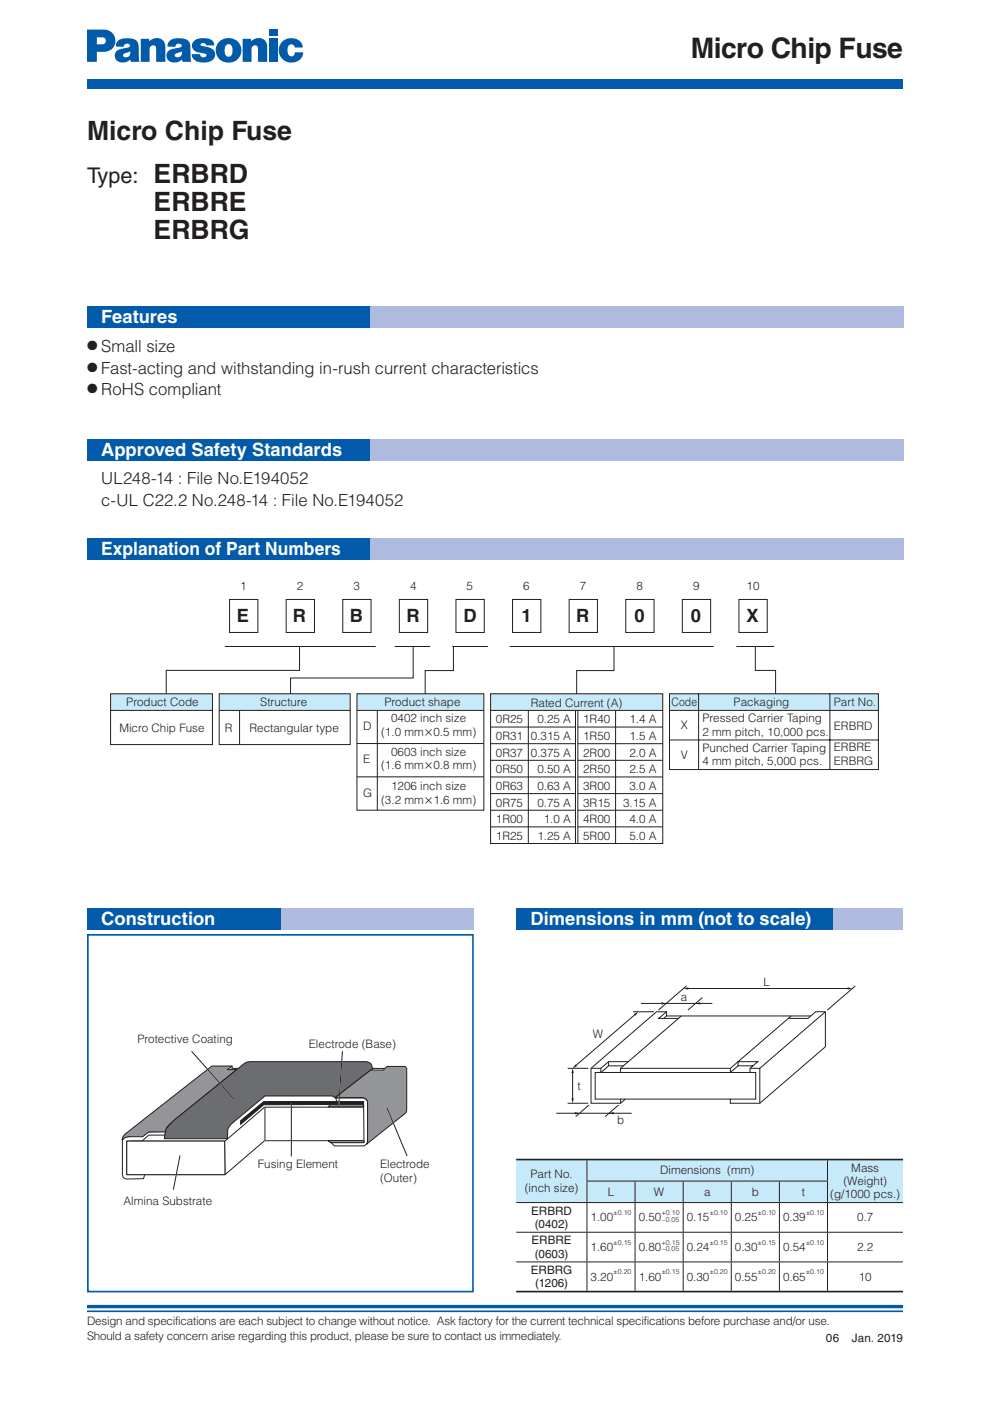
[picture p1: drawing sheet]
<svg xmlns="http://www.w3.org/2000/svg" width="210mm" height="297mm" viewBox="0 0 210 297" stroke-linecap="round" stroke-linejoin="round" font-family="sans-serif">
<path d="M18.5 277h173" fill="none" stroke="#015aaa" stroke-width=".71" stroke-linecap="butt"/>
<path d="M18.5 278h173" fill="none" stroke="#015aaa" stroke-width=".35"/>
<g fill="#015aaa">
<path d="M18.5 16.8h173v2h-173z"/>
<path d="M24.9 8.7a3.6 3.6 0 0 1 4.2 .1 11.7 11.7 0 0 1 .4 3.9l.1 .4h-1.8l-.3-1.3 .1-.9-.4 .2a.93 .93 0 0 0-1.1 .8 .85 .85 0 0 0 1.4-.1l.1 .8a1.89 1.89 0 0 1-3.3-.7 1.91 1.91 0 0 1 2.2-1.7h.2a.52 .52 0 0 0 .7-.2 .52 .52 0 0 0 0-.6 .71 .71 0 0 0-.8-.1 .71 .71 0 0 0-.4 .6h-1.6v-.6z"/>
<path d="M35.9 8.7a3.6 3.6 0 0 1 4.1 .1 11.8 11.8 0 0 1 .4 3.9l.2 .4h-1.8l-.4-1.3 .2-.9-.5 .2a.93 .93 0 0 0-1 .8 .85 .85 0 0 0 1.3-.1l.2 .8a1.89 1.89 0 0 1-3.3-.7 1.91 1.91 0 0 1 2.2-1.7h.2a.52 .52 0 0 0 .6-.2 .52 .52 0 0 0 0-.6 .71 .71 0 0 0-.7-.1 .71 .71 0 0 0-.4 .6h-1.6v-.6z"/>
<path d="M46.5 8.8a2.69 2.69 0 0 1 3.9 0 2.69 2.69 0 0 1-.2 3.9l-1.1-1.1a1.63 1.63 0 0 0-.5-2.2 1.33 1.33 0 0 0-.9 1.9 .77 .77 0 0 0 .6 .7 .77 .77 0 0 0 .8-.4l1.1 1.1a2.69 2.69 0 0 1-3.7-.2 2.69 2.69 0 0 1 0-3.7z"/>
<path d="M18.5 6.3h3.3a2.38 2.38 0 0 1 2.7 2.4 2.38 2.38 0 0 1-2.7 2.3h-1.3v-1.6h.8a.78 .78 0 0 0 1.1-.5 .78 .78 0 0 0-.7-1h-1.2v5.2h-2z"/>
<path d="M41 8.8a3.3 3.3 0 0 1 4.2 .1l.2 .7h-1.7a.6 .6 0 0 0-.6-.5 .6 .6 0 0 0-.6 .5l1.4 .4a1.63 1.63 0 0 1 1.7 1.6 1.63 1.63 0 0 1-1.7 1.6 2.77 2.77 0 0 1-3.2-1.2l-.1-.5h1.8a.68 .68 0 0 0 .6 .7 .68 .68 0 0 0 .8-.6l-.3-.2-.9-.2a1.69 1.69 0 0 1-1.9-1.8z"/>
<path d="M29.8 8.2h1.8v.5a1.91 1.91 0 0 1 2.2-.6 1.91 1.91 0 0 1 1.3 1.9v3.1h-2v-2.8a.7 .7 0 0 0-.7-.7 .7 .7 0 0 0-.7 .8v2.7h-1.9z"/>
<path d="M51.4 8.2h1.8v.5a1.91 1.91 0 0 1 2.2-.6 1.91 1.91 0 0 1 1.3 1.9v3.1h-2v-2.8a.7 .7 0 0 0-.7-.7 .7 .7 0 0 0-.7 .8v2.7h-1.9z"/>
<path d="M57 8.2h1.9v4.9h-1.9z"/>
<path d="M57 6.3h1.9v1.3h-1.9z"/>
<path d="M59.9 8.8a2.5 2.5 0 0 1 2.5-.7 2.5 2.5 0 0 1 1.8 2h-1.7a.77 .77 0 0 0-.9-.7 .77 .77 0 0 0-.6 .9 1.21 1.21 0 0 0 .9 1.7l.5-.4 .1-.5h1.8a2.49 2.49 0 0 1-3.8 1.8 2.62 2.62 0 0 1-.6-4.1z"/>
</g>
<path d="M18.6 198.2h81.7v75.6h-81.7z" fill="none" stroke="#015aaa" stroke-width=".35"/>
<g fill="#c6eafa">
<path d="M23.4 147.1h21.6v3.5h-21.6z"/>
<path d="M46.5 147.1h27.7v3.5h-27.7z"/>
<path d="M142 147.1h44.2v3.5h-44.2z"/>
<path d="M75.7 147.1h26.9v3.5h-26.9z"/>
</g>
<g fill="none" stroke="#231f20" stroke-width=".21">
<path d="M47.7 137.1h32M48.7 127.1h6v7h-6zM60.7 127.1h6v7h-6zM63.5 137.1v5h-28.3v4.9M72.7 127.1h6v7h-6zM83.7 137.1h7.5M84.7 127.1h6v7h-6zM87.6 137.1v6.7h-26v3.3M95.9 137.1h7.5M96.1 137.1v5.1h-6v4.9M96.7 127.1h6v7h-6zM108.1 137.1h43.2"/>
<path d="M108.7 127.1h6v7h-6zM120.7 127.1h6v7h-6zM130.2 137.1v5.1h-7.9v4.9M132.7 127.1h6v7h-6zM144.7 127.1h6v7h-6zM156.1 137.1h8M156.7 127.1h6v7h-6zM160.1 137.1v5h4.3v5M23.4 147.1h21.6v10.8h-21.6zM23.4 150.6h21.6M46.5 147.1h27.7v10.8h-27.7zM46.5 150.6h27.7"/>
<path d="M50.8 150.6v7.3M75.7 150.6h26.9M75.7 157.6h26.9M75.7 147.1h26.9v24.7h-26.9zM80 150.6v21.2M142 147.1h44.2v16.1h-44.2zM142 150.6h44.2M142 156.9h44.2M148.1 147.1v16.1M176 147.1v16.1M75.7 164.7h26.9"/>
</g>
<path d="M104 147.1h36.5v3.5h-36.5z" fill="#c6eafa"/>
<g fill="none" stroke="#231f20" stroke-width=".21">
<path d="M104 147.1h36.5v31.7h-36.5zM104 150.6h36.5M104 154.1h18M104 157.7h18M112 150.6v28.2M122 150.6v28.2M122.5 150.6v28.2M122.5 154.1h18M122.5 157.7h18M130.5 150.6v28.2M104 171.8h18M104 161.2h18"/>
<path d="M104 164.7h18M104 168.3h18M104 175.3h18M122.5 171.8h18M122.5 161.2h18M122.5 164.7h18M122.5 168.3h18M122.5 175.3h18"/>
</g>
<path d="M26.2 241.3l.5-.3 4.8-1 3.6-.1-.1 .8h-3.5l-1.4 1.2h-2.3l-.1 7.1h3l-.3 .9-3.3 .1-.6-.1-.4-.3-.1-.6v-7.3z" fill-rule="evenodd" fill="#fff"/>
<path d="M26.2 241.3l.5-.3 4.8-1 3.6-.1-.1 .8h-3.5l-1.4 1.2h-2.3l-.1 7.1h3l-.3 .9-3.3 .1-.6-.1-.4-.3-.1-.6v-7.3z" fill="none" stroke="#231f20" stroke-width=".21"/>
<path d="M26.9 241.9h20.7l.1 7.1h-20.8z" fill="#fff"/>
<path d="M26.9 241.9h20.7l.1 7.1h-20.8z" fill="none" stroke="#231f20" stroke-width=".21"/>
<path d="M26.5 240.5l18.4-14.5h4.3l-1 .8h2l-14.1 11.4-.8 .9-.3 .9h-3.5l-1.2 1h-3l-.8 .2-.6 .5 .2-.8z" fill-rule="evenodd" fill="#939598"/>
<path d="M26.5 240.5l18.4-14.5h4.3l-1 .8h2l-14.1 11.4-.8 .9-.3 .9h-3.5l-1.2 1h-3l-.8 .2-.6 .5 .2-.8z" fill="none" stroke="#231f20" stroke-width=".21"/>
<path d="M36.9 237.5l15-12.1 .5-.2 25.3-.1 .6 .2 .4 .3 .3 1-7.9 6.1-.7-.3h-14.2l-7.2 6-.7 1-.1 2h-13.4a4.3 4.3 0 0 1 2.1-3.9z" fill-rule="evenodd" fill="#6c6d70"/>
<path d="M36.9 237.5l15-12.1 .5-.2 25.3-.1 .6 .2 .4 .3 .3 1-7.9 6.1-.7-.3h-14.2l-7.2 6-.7 1-.1 2h-13.4a4.3 4.3 0 0 1 2.1-3.9z" fill="none" stroke="#231f20" stroke-width=".21"/>
<path d="M26.9 241.9h20.7l.1 7.1h-20.8z" fill="#fff"/>
<path d="M49.2 226v.5M49.2 226.5l-.2 .3M50.5 226.5h-1.3M56.2 234.7v7.1M77.1 234.7h-21l-8.4 7.2M26.9 241.9h20.7l.1 7.1h-20.8zM77.2 241.9h-21.1l-8.4 7.1" fill="none" stroke="#231f20" stroke-width=".21"/>
<path d="M51 237.6l4.9-4h21.2v.5l-21.2 .1-4.9 4.2z" fill-rule="evenodd" fill="#231f20"/>
<path d="M51 237.6l4.9-4h21.2v.5l-21.2 .1-4.9 4.2z" fill="none" stroke="#231f20" stroke-width=".21"/>
<path d="M71.2 232.8h5.7l.4 .1 .6 .6v8.5v.4l-.3 .3-.4 .3h-6.3l-.8-.8h7.1l-.1-8.6h-5.7z" fill-rule="evenodd" fill="#fff"/>
<path d="M71.2 232.8h5.7l.4 .1 .6 .6v8.5v.4l-.3 .3-.4 .3h-6.3l-.8-.8h7.1l-.1-8.6h-5.7z" fill="none" stroke="#231f20" stroke-width=".21"/>
<path d="M71.1 232.7l7.5-5.8h2.6l.9-.8h3.8l.3 .4-.1 9.3-8.4 6.8 .2-.6v-8.5l-.3-.5-.7-.3z" fill-rule="evenodd" fill="#939598"/>
<path d="M69.6 234.7l.5-.5h7v.5zM71.1 232.7l7.5-5.8h2.6l.9-.8h3.8l.3 .4-.1 9.3-8.4 6.8 .2-.6v-8.5l-.3-.5-.7-.3zM79 226.5h2.6M69.6 241.9h7.6v.4h-7.1z" fill="none" stroke="#231f20" stroke-width=".21"/>
<path d="M69.6 234.4h7.5M69.6 242.1h7.6" fill="none" stroke="#a8a9ad" stroke-width=".42"/>
<path d="M61.8 233.9v11.3z" fill="#fff"/>
<path d="M61.8 233.9v11.3" fill="none" stroke="#231f20" stroke-width=".21"/>
<path d="M38.2 245l-1.4 7.2z" fill="#fff"/>
<path d="M38.2 245l-1.4 7.2" fill="none" stroke="#231f20" stroke-width=".21"/>
<path d="M40.6 222.9l9 10.1z" fill="#fff"/>
<path d="M40.6 222.9l9 10.1" fill="none" stroke="#231f20" stroke-width=".21"/>
<path d="M72.6 222.9l-.8 11.6z" fill="#fff"/>
<path d="M72.6 222.9l-.8 11.6" fill="none" stroke="#231f20" stroke-width=".21"/>
<path d="M82 234.8l4.3 10.3z" fill="#fff"/>
<g fill="none" stroke="#231f20" stroke-width=".21">
<path d="M140.7 215.9l.6-.5v-.9h-2.1l-13.9 12v7.4h6.3l1-.9M141.3 214.5l-1.6 1.4h4.2M141.3 215.4h3.2M167.1 215.9l.6-.5h-23.2l-12.9 11.1v.9h23.2l1.7-1.4M167.7 215.4h4.2M175 214.5l-13.9 12M82 234.8l4.3 10.3M127.3 227.4h4.3M127.4 226.5v.9M129 225.1v.9M131.6 233h23.2M132.2 226h-3.2l-1.6 1.4h-1.2v5.6h5.4v.9"/>
<path d="M133.2 225.1h-4.2l-1.6 1.4h-2.1M154.8 227.4h4.2M154.9 226.5v.9M159 226.5h2.1v7.4M159.6 226h-3.1v-.9l10.6-9.2h4.2l1.6-1.4h2.1v7.4l-13.9 12h-6.3v-.9h5.4v-5.6h-1.2v-.9l1.7-1.4h-4.2l-1.6 1.4h-23.3"/>
</g>
<path d="M121.4 226.5l.3 1h-.5z" fill="#231f20"/>
<path d="M117.9 236h16M124.9 234.3l-2.8 2.4M131.2 234.3l-2.9 2.4" fill="none" stroke="#231f20" stroke-width=".21"/>
<g fill="#231f20">
<path d="M121.9 235.8l1 .2-1 .3z"/>
<path d="M129.1 236l1-.2v.5z"/>
</g>
<path d="M120.4 233.9h4.3M120.4 226.5h4.3" fill="none" stroke="#231f20" stroke-width=".21"/>
<path d="M121.2 232.9h.5l-.3 1z" fill="#231f20"/>
<path d="M145.5 209l-5.9 5.2M145.6 209.6h34.4M181.3 209l-5.9 5.2M121.4 227.3v5.8" fill="none" stroke="#231f20" stroke-width=".21"/>
<g fill="#231f20">
<path d="M144.9 209.6l1-.3v.5z"/>
<path d="M179.7 209.3l1 .3-1 .2z"/>
</g>
<path d="M134.2 214.5h4.4" fill="none" stroke="#231f20" stroke-width=".21"/>
<g fill="#231f20">
<path d="M122 225.7l.3 .3-.9 .5z"/>
<path d="M134.4 215l.9-.5-.6 .9z"/>
</g>
<path d="M134.7 215.1l-12.6 10.8M135.9 212.7h15.1M148.9 211.5l-3.1 2.7" fill="none" stroke="#231f20" stroke-width=".21"/>
<g fill="#231f20">
<path d="M147.5 212.7l1-.2v.5z"/>
<path d="M140.2 212.5l1 .2-1 .3z"/>
</g>
<path d="M18.5 114.2h173.1v4.5h-173.1z" fill="#aebade"/>
<path d="M18.5 114.2h60v4.5h-60z" fill="#015aaa"/>
<g fill="#aebade">
<path d="M18.5 65h173.1v4.5h-173.1z"/>
<path d="M18.5 93.2h173.1v4.5h-173.1z"/>
</g>
<g fill="#015aaa">
<path d="M18.5 65h60v4.5h-60z"/>
<path d="M18.5 93.2h60v4.5h-60z"/>
</g>
<path d="M109.5 245.9h15v9.1h-15zM124.5 245.9h51v4.5h-51zM175.5 245.9h16v9.1h-16zM124.5 250.4h10.2v4.6h-10.2zM134.7 250.4h10.2v4.6h-10.2zM144.9 250.4h10.2v4.6h-10.2zM155.1 250.4h10.2v4.6h-10.2zM165.3 250.4h10.2v4.6h-10.2z" fill="#c6eafa"/>
<g fill="none" stroke="#231f20" stroke-width=".21">
<path d="M109.5 255h82M124.4 250.4h51.1M124.5 255.1v6.1M124.5 246v4.3M124.5 250.5v4.4M134.7 255.1v6.1M134.7 250.5v4.4M144.9 255.1v6.1M144.9 250.5v4.4M155.1 255.1v6.1M155.1 250.5v4.4M165.3 255.1v6.1"/>
<path d="M165.3 250.5v4.4M175.5 246v4.3M175.5 250.5v4.4M175.5 255.1v6.1M109.4 267.6h82M109.5 261.3h81.9M124.4 267.6v6.1M124.5 261.3v6.2M134.6 267.6v6.1M134.7 261.3v6.2M144.8 267.6v6.1M144.9 261.3v6.2"/>
<path d="M155 267.6v6.1M155.1 261.3v6.2M165.2 267.6v6.1M165.2 261.3v6.2M175.5 261.3v6.2M175.5 267.6v6.1"/>
</g>
<path d="M109.5 245.9h82M109.5 273.8h82" fill="none" stroke="#231f20" stroke-width=".35"/>
<g fill="#aebade">
<path d="M18.5 192.5h82v4.5h-82z"/>
<path d="M109.5 192.5h82v4.5h-82z"/>
</g>
<g fill="#015aaa">
<path d="M18.5 192.5h41v4.5h-41z"/>
<path d="M109.5 192.5h67v4.5h-67z"/>
</g>
<text font-size="6" fill="#231f20" x="146.5" y="12.3">Micro Chip Fuse</text>
<g font-size="5.6" fill="#231f20">
<text x="18.5" y="29.7">Micro Chip Fuse</text>
<text x="32.6" y="38.7">ERBRD</text>
<text x="32.6" y="44.7">ERBRE</text>
<text x="32.6" y="50.7">ERBRG</text>
</g>
<text font-size="4.6" fill="#231f20" x="18.5" y="38.7">Type:</text>
<g font-size="3.9" fill="#fff">
<text x="21.5" y="68.6">Features</text>
<text x="21.5" y="96.7">Approved Safety Standards</text>
<text x="21.5" y="117.7">Explanation of Part Numbers</text>
<text x="21.5" y="196.1">Construction</text>
<text x="112.5" y="196.1">Dimensions in mm (not to scale)</text>
</g>
<g font-size="3.9" fill="#231f20">
<text x="50.2" y="131.9">E</text>
<text x="62.1" y="131.9">R</text>
<text x="74.2" y="131.9">B</text>
<text x="86.2" y="131.9">R</text>
<text x="98.3" y="131.9">D</text>
<text x="110.6" y="131.9">1</text>
<text x="122.2" y="131.9">R</text>
<text x="134.5" y="131.9">0</text>
<text x="146.5" y="131.9">0</text>
<text x="158.3" y="131.9">X</text>
</g>
<g font-size="3.5" fill="#231f20">
<text x="21.4" y="74.6">Small size</text>
<text x="21.4" y="79.2">Fast-acting and withstanding in-rush current characteristics</text>
<text x="21.4" y="83.8">RoHS compliant</text>
<text x="21.4" y="102.6">UL248-14 : File No.E194052</text>
<text x="21.4" y="107.2">c-UL C22.2 No.248-14 : File No.E194052</text>
</g>
<g font-size="2.8" fill="#231f20">
<text x="18.4" y="74.2">●</text>
<text x="18.4" y="78.8">●</text>
<text x="18.4" y="83.4">●</text>
</g>
<g font-size="2.5" fill="#231f20">
<text x="50.9" y="125.1">1</text>
<text x="62.9" y="125.1">2</text>
<text x="74.9" y="125.1">3</text>
<text x="86.9" y="125.1">4</text>
<text x="98.9" y="125.1">5</text>
<text x="110.9" y="125.1">6</text>
<text x="122.9" y="125.1">7</text>
<text x="134.9" y="125.1">8</text>
<text x="147" y="125.1">9</text>
<text x="158.3" y="125.1">10</text>
<text x="26.8" y="149.7">Product Code</text>
<text x="55.2" y="149.7">Structure</text>
<text x="81.5" y="149.7">Product shape</text>
<text x="112.5" y="149.8">Rated Current (A)</text>
<text x="142.4" y="149.7">Code</text>
<text x="155.5" y="149.7">Packaging</text>
<text x="176.8" y="149.7">Part No.</text>
<text x="25.3" y="155.2">Micro Chip Fuse</text>
<text x="47.7" y="155.2">R</text>
<text x="52.9" y="155.2">Rectangular type</text>
<text x="77" y="154.7">D</text>
<text x="80.8" y="156">(1.0 mm×0.5 mm)</text>
<text x="82.9" y="153.2">0402 inch size</text>
<text x="105.1" y="153.4">0R25</text>
<text x="113.9" y="153.4">0.25 A</text>
<text x="123.6" y="153.4">1R40</text>
<text x="133.5" y="153.4">1.4 A</text>
<text x="144.3" y="154.7">X</text>
<text x="148.9" y="153.1">Pressed Carrier Taping</text>
<text x="148.9" y="156">2 mm pitch, 10,000 pcs.</text>
<text x="176.8" y="154.8">ERBRD</text>
<text x="77" y="161.8">E</text>
<text x="82.9" y="160.2">0603 inch size</text>
<text x="105.1" y="156.9">0R31</text>
<text x="105.1" y="160.4">0R37</text>
<text x="112.6" y="156.9">0.315 A</text>
<text x="112.6" y="160.5">0.375 A</text>
<text x="123.6" y="156.9">1R50</text>
<text x="123.6" y="160.4">2R00</text>
<text x="133.5" y="156.9">1.5 A</text>
<text x="133.5" y="160.5">2.0 A</text>
<text x="144.3" y="160.9">V</text>
<text x="148.9" y="159.4">Punched Carrier Taping</text>
<text x="176.8" y="159.3">ERBRE</text>
<text x="80.8" y="163.1">(1.6 mm×0.8 mm)</text>
<text x="82.9" y="167.5">1206 inch size</text>
<text x="105.1" y="164">0R50</text>
<text x="105.1" y="167.5">0R63</text>
<text x="113.9" y="164">0.50 A</text>
<text x="113.9" y="167.5">0.63 A</text>
<text x="123.6" y="164">2R50</text>
<text x="123.6" y="167.5">3R00</text>
<text x="133.5" y="164">2.5 A</text>
<text x="133.5" y="167.5">3.0 A</text>
<text x="148.9" y="162.2">4 mm pitch, 5,000 pcs.</text>
<text x="176.8" y="162.1">ERBRG</text>
<text x="77" y="169.1">G</text>
<text x="80.8" y="170.4">(3.2 mm×1.6 mm)</text>
<text x="105.1" y="171">0R75</text>
<text x="113.9" y="171">0.75 A</text>
<text x="123.6" y="171">3R15</text>
<text x="132.1" y="171">3.15 A</text>
<text x="105.1" y="174.6">1R00</text>
<text x="105.1" y="178.1">1R25</text>
<text x="113.9" y="178.1">1.25 A</text>
<text x="115.3" y="174.6">1.0 A</text>
<text x="123.6" y="174.6">4R00</text>
<text x="123.6" y="178.1">5R00</text>
<text x="133.5" y="174.6">4.0 A</text>
<text x="133.5" y="178.1">5.0 A</text>
<text x="161.9" y="209">L</text>
<text x="144.4" y="212.3">a</text>
<text x="29.1" y="221.1">Protective Coating</text>
<text x="125.7" y="220">W</text>
<text x="65.5" y="222.2">Electrode (Base)</text>
<text x="122.4" y="231.1">t</text>
<text x="130.9" y="238.3">b</text>
<text x="54.7" y="247.6">Fusing Element</text>
<text x="80.6" y="247.6">Electrode</text>
<text x="80.6" y="250.6">(Outer)</text>
<text x="112.5" y="249.8">Part No.</text>
<text x="139.9" y="248.9">Dimensions (mm)</text>
<text x="178.8" y="251.2">(Weight)</text>
<text x="180.5" y="248.4">Mass</text>
<text x="26.2" y="255.4">Almina Substrate</text>
<text x="111.3" y="252.6">(inch size)</text>
<text x="112.6" y="257.5">ERBRD</text>
<text x="128.9" y="253.5">L</text>
<text x="138.7" y="253.5">W</text>
<text x="149.3" y="253.5">a</text>
<text x="159.4" y="253.5">b</text>
<text x="170" y="253.5">t</text>
<text x="176" y="254">(g/1000 pcs.)</text>
<text x="112.7" y="263.8">ERBRE</text>
<text x="113.4" y="260.3">(0402)</text>
<text x="125.2" y="258.9">1.00</text>
<text x="135.4" y="258.9">0.50</text>
<text x="145.6" y="258.9">0.15</text>
<text x="155.8" y="258.9">0.25</text>
<text x="166" y="258.9">0.39</text>
<text x="181.7" y="258.9">0.7</text>
<text x="113.4" y="266.6">(0603)</text>
<text x="125.2" y="265.2">1.60</text>
<text x="135.4" y="265.2">0.80</text>
<text x="145.6" y="265.2">0.24</text>
<text x="155.8" y="265.2">0.30</text>
<text x="166" y="265.2">0.54</text>
<text x="181.7" y="265.2">2.2</text>
<text x="112.6" y="270.1">ERBRG</text>
<text x="113.4" y="272.9">(1206)</text>
<text x="125.2" y="271.5">3.20</text>
<text x="135.4" y="271.5">1.60</text>
<text x="145.6" y="271.5">0.30</text>
<text x="155.8" y="271.5">0.55</text>
<text x="166" y="271.5">0.65</text>
<text x="182.1" y="271.5">10</text>
<text x="18.5" y="280.9">Design and specifications are each subject to change without notice. Ask factory for the current technical specifications before purchase and/or use.</text>
<text x="18.5" y="284.1">Should a safety concern arise regarding this product, please be sure to contact us immediately.</text>
<text x="175.1" y="284.6">06</text>
<text x="180.6" y="284.6">Jan. 2019</text>
</g>
<g font-size="1.5" fill="#231f20">
<text x="130" y="257.6">±0.10</text>
<text x="140.2" y="257.6">+0.10</text>
<text x="150.4" y="257.6">±0.10</text>
<text x="160.6" y="257.6">±0.10</text>
<text x="170.8" y="257.6">±0.10</text>
<text x="130" y="263.9">±0.15</text>
<text x="140.2" y="263.9">+0.15</text>
<text x="140.4" y="259">–0.05</text>
<text x="150.4" y="263.9">±0.15</text>
<text x="160.6" y="263.9">±0.15</text>
<text x="170.8" y="263.9">±0.10</text>
<text x="140.4" y="265.3">–0.05</text>
<text x="130" y="270.2">±0.20</text>
<text x="140.2" y="270.2">±0.15</text>
<text x="150.4" y="270.2">±0.20</text>
<text x="160.6" y="270.2">±0.20</text>
<text x="170.8" y="270.2">±0.10</text>
</g>
</svg>
